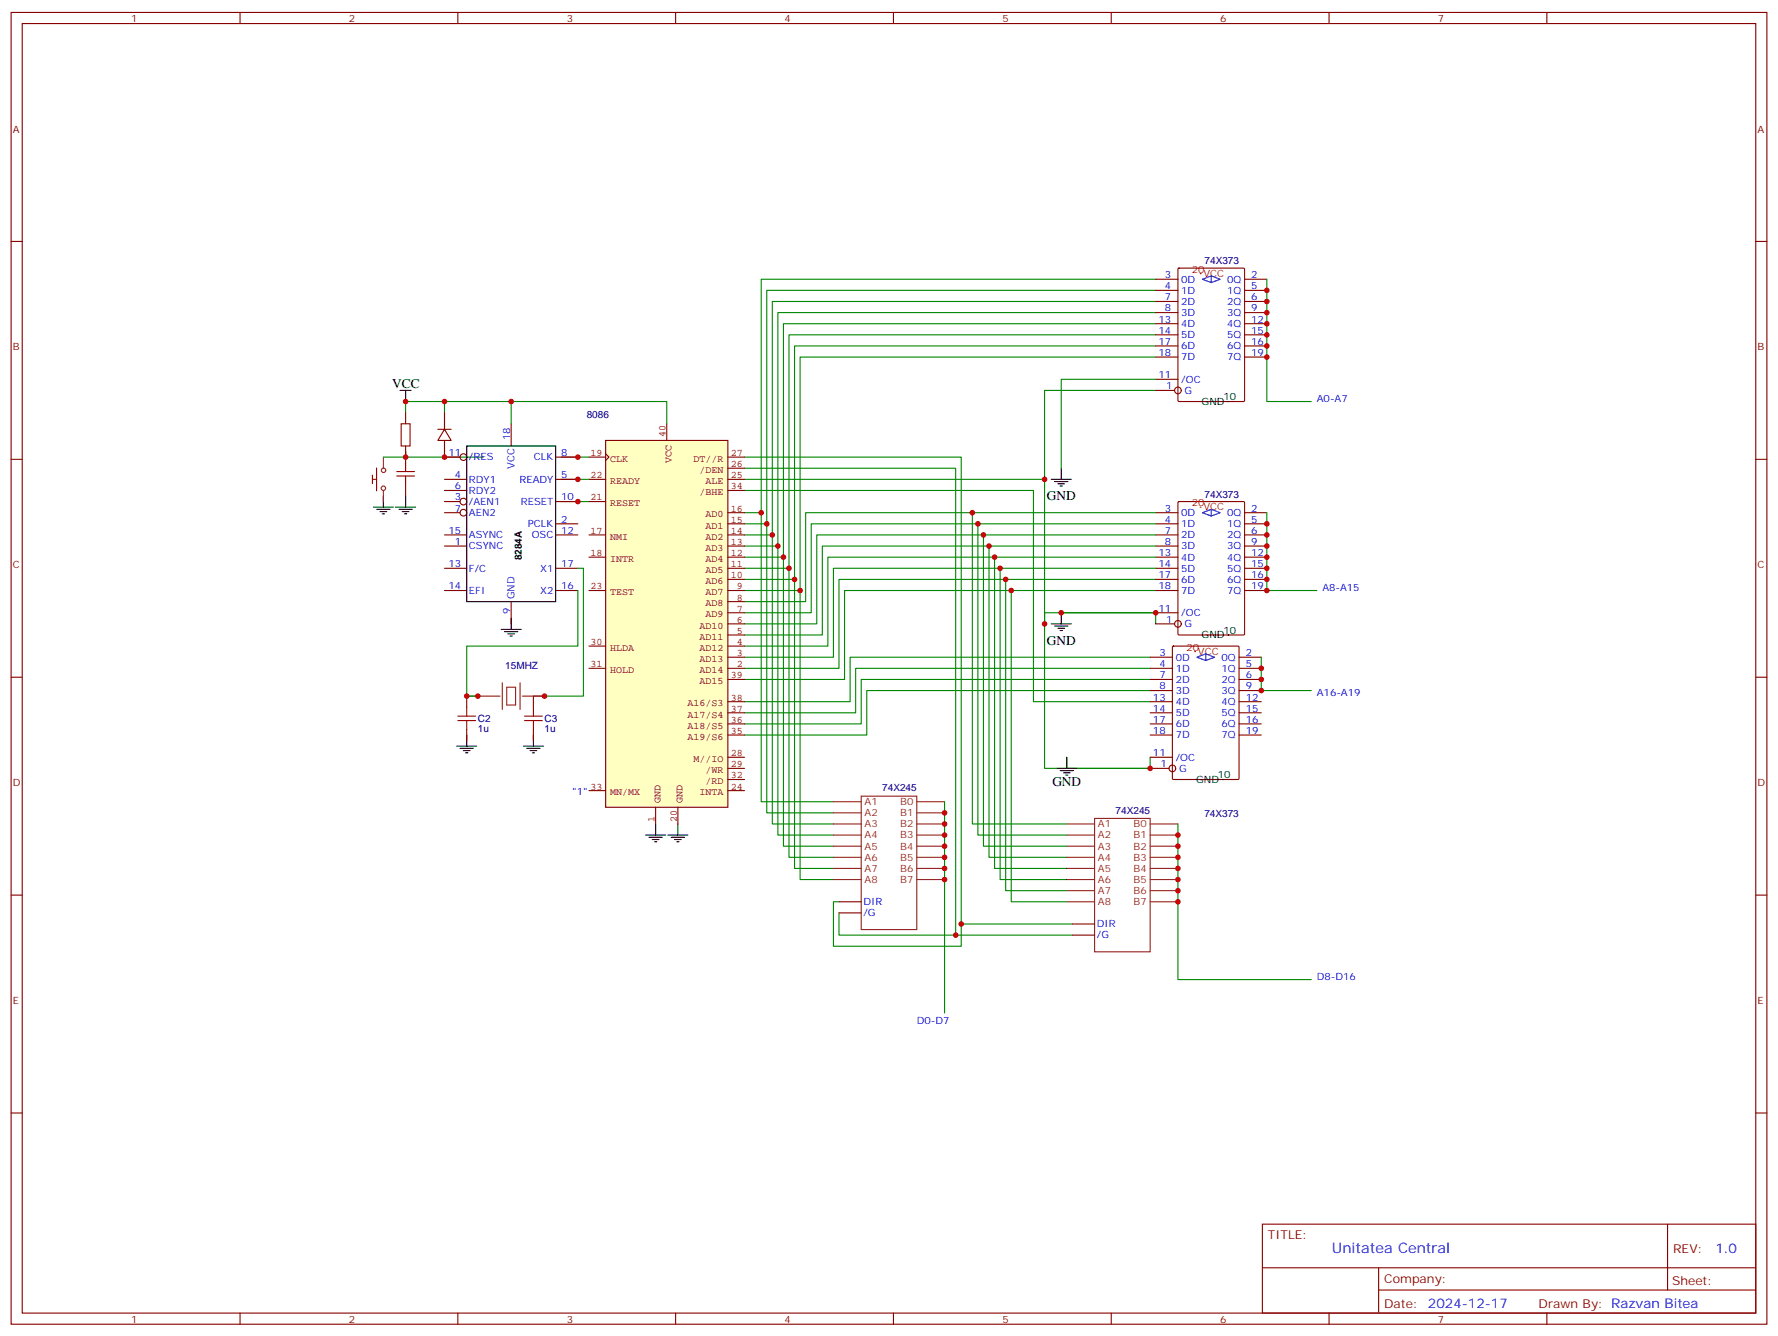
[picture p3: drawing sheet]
<svg xmlns="http://www.w3.org/2000/svg" width="564mm" height="424mm" viewBox="0 0 564 424" stroke-linecap="round" stroke-linejoin="round" font-family="sans-serif">
<g fill="none" stroke="#870000" stroke-width=".35">
<path d="M3.5 4h557.4v416.2h-557.4zM7.1 7.5h550.3v409.2h-550.3zM76.2 4v3.5M145.3 4v3.5M214.5 4v3.5M283.6 4v3.5M352.8 4v3.5M421.9 4v3.5M491.1 4v3.5M3.5 76.6h3.6M557.4 76.6h3.5M3.5 145.8h3.6"/>
<path d="M557.4 145.8h3.5M3.5 214.9h3.6M365.1 215.6h7.1M365.1 212.1h7.1M365.1 219.1h7.1M365.1 208.6h7.1M372.2 205.2l.3-.2h20.5l.3 .2v41.8l-.1 .3-20.7 .1-.3-.2zM393.3 212.1h7.1M393.3 219.1h7.1M393.3 208.6h7.1M557.4 214.9h3.5M365.1 226.2h7.1"/>
<path d="M365.1 222.7h7.1M365.1 233.3h7.1M393.3 226.2h7.1M393.3 222.7h7.1M393.3 233.3h7.1M3.5 284.1h3.6M266.3 286.2h7.1M266.3 289.7h7.1M340.4 293.2h7.1M340.4 296.8h7.1M557.4 284.1h3.5M3.5 353.2h3.6"/>
<path d="M557.4 353.2h3.5M400.8 388.5h156.6v28.2h-156.6zM529.4 388.5v20.9M76.2 416.7v3.5M145.3 416.7v3.5M214.5 416.7v3.5M283.6 416.7v3.5M352.8 416.7v3.5M400.8 402.3h156.5M421.9 416.7v3.5M437.7 409.4h119.6M437.7 402.3v14.1"/>
<path d="M491.1 416.7v3.5"/>
</g>
<g fill="none" stroke="#008700" stroke-width=".35">
<path d="M366.9 123.9h-35.3v119.9h33.5M236.4 148.6h67v148.2h37M236.4 145.1h68.8v148.1h35.2M236.4 155.6h91.7v67.1h37M236.4 152.1h95.2M241.7 162.7v91.7h22.9M243.4 166.2v91.8h21.2M245.2 169.8v91.7h19.4M246.9 173.3v91.7h17.7M248.7 176.8v91.7h15.9M308.7 162.7v98.8h30M310.4 166.2v98.8h28.3"/>
<path d="M312.2 169.8v98.7h26.5M314 173.3v98.8h24.7M315.7 176.8v98.8h23M250.5 180.3v91.8h14.1M252.2 183.9v91.7h12.4M254 187.4v91.7h10.6M317.5 180.3v98.8h21.2M319.3 183.9v98.7h19.4M321 187.4v98.8h17.7M331.6 198v-3.5h35.3v3.5M366.9 187.4h-98.8v28.2h-31.7M366.9 183.9h-100.6v28.2h-29.9"/>
<path d="M365.1 219.1h-89.9v14.2h-38.8M365.1 215.6h-91.7v14.1h-37M365.1 212.1h-93.5v14.1h-35.2M365.1 208.6h-95.2v14.1h-33.5M338.7 240.3v3.5h26.4v-3.5M266.3 286.2h-1.7v14.1h40.6v-7.1M266.3 289.7v7.1h37.1"/>
</g>
<g fill="none" stroke="#8c2424" stroke-width=".35">
<path d="M264.6 254.4h8.8M264.6 258h8.8M273.4 252.7h17.6v42.3h-17.6zM291 254.4h8.9M291 258h8.9M347.5 259.7h17.6v42.3h-17.6zM264.6 261.5h8.8M264.6 265h8.8M264.6 268.5h8.8M264.6 272.1h8.8M264.6 275.6h8.8M264.6 279.1h8.8"/>
<path d="M291 261.5h8.9M291 265h8.9M291 268.5h8.9M291 272.1h8.9M291 275.6h8.9M291 279.1h8.9M338.7 261.5h8.8M338.7 265h8.8M338.7 268.5h8.8M338.7 272.1h8.8M338.7 275.6h8.8M338.7 279.1h8.8"/>
<path d="M365.1 261.5h8.8M365.1 265h8.8M365.1 268.5h8.8M365.1 272.1h8.8M365.1 275.6h8.8M365.1 279.1h8.8M338.7 282.6h8.8M338.7 286.2h8.8M365.1 282.6h8.8M365.1 286.2h8.8"/>
</g>
<g fill="none" stroke="#000" stroke-width=".35">
<path d="M333.7 152.1h6.4M334.8 152.8h4.2M335.8 153.5h2.2M336.5 154.2h.8M336.9 148.6v3.5M333.7 198h6.4M334.8 198.7h4.2M335.8 199.4h2.2M336.9 194.5v3.5M336.5 200.1h.8M335.5 243.8h6.3M336.5 244.5h4.3"/>
<path d="M337.6 245.3h2.1M338.3 246h.7M338.7 240.3v3.5"/>
</g>
<circle cx="388.1" cy="247.4" r=".18" fill="#000"/>
<circle cx="379.2" cy="206.8" r=".18" fill="#f00"/>
<g fill="none" stroke="#870000" stroke-width=".35">
<path d="M374 159.3l.3-.1h20.5l.3 .1v41.9l-.2 .3h-20.6l-.3-.2zM366.9 169.8h7M366.9 166.2h7M366.9 173.3h7M366.9 176.8h7M366.9 162.7h7M395.1 166.2h7.1M395.1 173.3h7.1M395.1 176.8h7.1M395.1 162.7h7.1M366.9 180.3h7M366.9 187.4h7"/>
<path d="M395.1 180.3h7.1M395.1 187.4h7.1M393.3 215.6h7.1M365.1 229.7h7.1M393.3 229.7h7.1M365.1 243.8h6M365.1 240.3h7.1"/>
<circle cx="372.2" cy="243.8" r="1.06"/>
</g>
<path d="M382.8 207.5l2.8 1.1-2.8 1-2.9-1 2.9-1.1v2.1" fill="none" stroke="#00f" stroke-width=".35"/>
<circle cx="389.8" cy="201.5" r=".18" fill="#000"/>
<circle cx="381" cy="160.9" r=".18" fill="#f00"/>
<g fill="none" stroke="#870000" stroke-width=".35">
<path d="M162.3 134.5v7M141.1 159.2h4.9M141.1 152.1h7.1M141.1 155.6h7.1M141.1 145.1h4.9M176.4 159.2h7M176.4 152.1h7M176.4 145.1h7M141.1 169.8h7.1M141.1 173.3h7.1M141.1 162.7h4.9M176.4 169.8h7"/>
<path d="M176.4 166.2h7M395.1 169.8h7.1M141.1 180.3h7.1M141.1 187.4h7.1M162.3 190.9v7.1M176.4 180.3h7M176.4 187.4h7M366.9 183.9h7M366.9 198h6M366.9 194.5h7M395.1 183.9h7.1"/>
<circle cx="147.1" cy="145.1" r="1.06"/>
<circle cx="147.1" cy="159.2" r="1.06"/>
<circle cx="147.1" cy="162.7" r="1.06"/>
<circle cx="373.9" cy="198" r="1.06"/>
</g>
<path d="M384.5 161.6l2.8 1.1-2.8 1.1-2.8-1.1 2.8-1.1v2.2" fill="none" stroke="#00f" stroke-width=".35"/>
<g fill="none" stroke="#008700" stroke-width=".35">
<path d="M366.9 88.6h-125.2v74.1h-5.3M366.9 92.1h-123.5v74.1h-7M366.9 95.7h-121.7v74.1h-8.8M366.9 99.2h-120v74.1h-10.5M366.9 102.7h-118.2v74.1h-12.3M366.9 106.3h-116.4v74h-14.1M366.9 109.8h-114.7v74.1h-15.8M366.9 113.3h-112.9v74.1h-17.6M141.1 127.4v3.6M162.3 127.4v7.1M128.8 143.3v1.8h24.7M178.2 159.2h8.8"/>
<path d="M178.2 152.1h8.8M178.2 145.1h8.8M366.9 162.7h-111.1v28.2h-19.4M366.9 166.2h-109.4v28.3h-21.1M366.9 169.8h-107.6v28.2h-22.9M366.9 173.3h-105.8v28.2h-24.7M366.9 176.8h-104.1v28.2h-26.4M183.4 180.3h1.8v40.6h-15.9M183.4 187.4v17.6h-35.2v15.9h3.5h-3.5M366.9 180.3h-102.3v28.3h-28.2"/>
</g>
<g fill="none" stroke="#000" stroke-width=".35">
<path d="M148.2 141.5h28.2v49.4h-28.2zM159.1 199.7h6.4M162.3 196.2v3.5M160.2 200.4h4.2M161.2 201.2h2.1M161.9 201.9h.7M205 265h6.3M206 265.7h4.3M207.1 266.4h2.1M207.8 267.1h.7M208.1 261.5v3.5M212 265h6.4"/>
<path d="M213.1 265.7h4.2M214.1 266.4h2.2M214.8 267.1h.7M215.2 261.5v3.5"/>
</g>
<path d="M192.3 139.8h38.8v116.4h-38.8z" fill="#ffffc2" stroke="#850000" stroke-width=".35"/>
<g fill="none" stroke="#850000" stroke-width=".35">
<path d="M211.7 134.5v5.3M187 159.2h5.3M187 152.1h5.3M187 145.1h5.3M192.3 144l1 1.1-1 1M231.1 152.1h5.3M231.1 155.6h5.3M231.1 148.6h5.3M231.1 145.1h5.3M187 176.8h5.3M187 169.8h5.3M231.1 176.8h5.3"/>
<path d="M231.1 173.3h5.3M231.1 169.8h5.3M231.1 166.2h5.3M231.1 162.7h5.3M187 187.4h5.3M231.1 198h5.3M231.1 194.5h5.3M231.1 190.9h5.3M231.1 187.4h5.3M231.1 183.9h5.3M231.1 180.3h5.3M187 212.1h5.3"/>
<path d="M187 205h5.3M231.1 212.1h5.3M231.1 208.6h5.3M231.1 205h5.3M231.1 201.5h5.3M231.1 215.6h5.3M231.1 233.3h5.3M231.1 229.7h5.3M231.1 226.2h5.3M231.1 222.7h5.3M187 250.9h5.3M208.1 256.2v5.3"/>
<path d="M215.2 256.2v5.3M231.1 247.4h5.3M231.1 250.9h5.3M231.1 240.3h5.3M231.1 243.8h5.3"/>
</g>
<g fill="none" stroke="#000" stroke-width=".35">
<path d="M127 123.9h3.5M128.8 123.9v3.5M121.7 157.4v3.5M128.8 157.4v3.5M118.5 160.9h6.4M119.6 161.6h4.2M120.6 162.3h2.2M121.4 163.1h.7M125.6 160.9h6.3M126.6 161.6h4.3M127.7 162.3h2.1M128.4 163.1h.7"/>
<path d="M145 236.8h6.3M146 237.5h4.3M147.1 238.2h2.1M147.8 238.9h.7M148.2 233.3v3.5M166.2 236.8h6.3M167.2 237.5h4.2M168.3 238.2h2.1M169 238.9h.7M169.3 233.3v3.5"/>
</g>
<g fill="none" stroke="#a10000" stroke-width=".35">
<path d="M127.4 134.5h2.8v7h-2.8zM125.9 151.1h5.7M125.9 149.6h5.7M128.8 146.8v2.8M128.8 151.1v2.8M145.3 228.7h5.7M145.3 227.3h5.7M148.2 224.4v2.9M148.2 228.7v2.8M166.5 228.7h5.7M166.5 227.3h5.7M169.3 224.4v2.9"/>
<path d="M169.3 228.7v2.8"/>
</g>
<g fill="none" stroke="#870000" stroke-width=".35">
<path d="M366.9 95.7h7M366.9 92.1h7M366.9 99.2h7M366.9 88.6h7M374 85.3l.3-.2h20.5l.3 .2v41.8l-.2 .3h-20.6l-.3-.2zM395.1 92.1h7.1M395.1 99.2h7.1M395.1 88.6h7.1M366.9 106.3h7M366.9 102.7h7M366.9 113.3h7M395.1 106.3h7.1"/>
<path d="M395.1 102.7h7.1M395.1 113.3h7.1M128.8 131v3.5M139 136.2h4.2M141.1 136.2l2.1 3.6h-4.2zM141.1 131v5.2M141.1 139.8v5.3M128.8 141.5v5.3M128.8 153.9v3.5M148.2 220.9v3.5M148.2 231.5v3.5M169.3 220.9v3.5"/>
<path d="M169.3 231.5v3.5"/>
</g>
<path d="M118.2 150.8v2.7M118.3 152.1h1.3M119.5 148.5v7.3" fill="none" stroke="#900" stroke-width=".35"/>
<g fill="none" stroke="#8c2424" stroke-width=".35">
<path d="M121.7 145.1v3.5M121.7 155.6v3.6M159.5 216.7v8.4M160.9 218.1h2.8v5.6h-2.8zM165.1 216.7v8.4M151.7 220.9h7M165.8 220.9h7.1"/>
<circle cx="121.7" cy="154.9" r=".71"/>
<circle cx="121.8" cy="149.3" r=".71"/>
</g>
<path d="M128.8 131v-3.6h82.9v7.1M121.7 145.1h7.1M336.9 194.5h30M299.9 254.4v67.1" fill="none" stroke="#008700" stroke-width=".35"/>
<circle cx="389.8" cy="127.4" r=".18" fill="#000"/>
<circle cx="381" cy="86.9" r=".18" fill="#f00"/>
<g fill="none" stroke="#870000" stroke-width=".35">
<path d="M395.1 95.7h7.1M366.9 109.8h7M395.1 109.8h7.1M366.9 123.9h6M366.9 120.4h7"/>
<circle cx="373.9" cy="123.9" r="1.06"/>
</g>
<path d="M384.5 87.6l2.8 1-2.8 1.1-2.8-1.1 2.8-1v2.1" fill="none" stroke="#00f" stroke-width=".35"/>
<path d="M402.2 88.6v38.8h14.1M366.9 120.4h-30v28.2M402.2 162.7v24.7h15.8M400.4 208.6v10.5h15.9M373.9 261.5v49.4h42.4" fill="none" stroke="#008700" stroke-width=".35"/>
<g fill="#c00">
<circle cx="241.7" cy="162.7" r=".88"/>
<circle cx="243.4" cy="166.2" r=".88"/>
<circle cx="245.2" cy="169.8" r=".88"/>
<circle cx="246.9" cy="173.3" r=".88"/>
<circle cx="248.7" cy="176.8" r=".88"/>
<circle cx="250.5" cy="180.3" r=".88"/>
<circle cx="252.2" cy="183.9" r=".88"/>
<circle cx="254" cy="187.4" r=".88"/>
<circle cx="305.2" cy="293.2" r=".88"/>
<circle cx="303.4" cy="296.8" r=".88"/>
<circle cx="331.6" cy="152.1" r=".88"/>
<circle cx="331.6" cy="198" r=".88"/>
<circle cx="183.4" cy="145.1" r=".88"/>
<circle cx="183.4" cy="152.1" r=".88"/>
<circle cx="183.4" cy="159.2" r=".88"/>
<circle cx="141.1" cy="145.1" r=".88"/>
<circle cx="141.1" cy="127.4" r=".88"/>
<circle cx="162.3" cy="127.4" r=".88"/>
<circle cx="128.8" cy="127.4" r=".88"/>
<circle cx="128.8" cy="145.1" r=".88"/>
<circle cx="148.2" cy="220.9" r=".88"/>
<circle cx="151.7" cy="220.9" r=".88"/>
<circle cx="172.9" cy="220.9" r=".88"/>
<circle cx="299.9" cy="279.1" r=".88"/>
<circle cx="299.9" cy="275.6" r=".88"/>
<circle cx="299.9" cy="272.1" r=".88"/>
<circle cx="299.9" cy="268.5" r=".88"/>
<circle cx="299.9" cy="265" r=".88"/>
<circle cx="299.9" cy="261.5" r=".88"/>
<circle cx="299.9" cy="258" r=".88"/>
<circle cx="402.2" cy="92.1" r=".88"/>
<circle cx="402.2" cy="99.2" r=".88"/>
<circle cx="402.2" cy="106.3" r=".88"/>
<circle cx="402.2" cy="102.7" r=".88"/>
<circle cx="402.2" cy="113.3" r=".88"/>
<circle cx="402.2" cy="95.7" r=".88"/>
<circle cx="402.2" cy="109.8" r=".88"/>
<circle cx="400.4" cy="215.6" r=".88"/>
<circle cx="400.4" cy="219.1" r=".88"/>
<circle cx="400.4" cy="212.1" r=".88"/>
<circle cx="336.9" cy="194.5" r=".88"/>
<circle cx="312.2" cy="169.8" r=".88"/>
<circle cx="314" cy="173.3" r=".88"/>
<circle cx="308.7" cy="162.7" r=".88"/>
<circle cx="321" cy="187.4" r=".88"/>
<circle cx="317.5" cy="180.3" r=".88"/>
<circle cx="402.2" cy="166.2" r=".88"/>
<circle cx="402.2" cy="173.3" r=".88"/>
<circle cx="402.2" cy="180.3" r=".88"/>
<circle cx="402.2" cy="176.8" r=".88"/>
<circle cx="402.2" cy="169.8" r=".88"/>
<circle cx="315.7" cy="176.8" r=".88"/>
<circle cx="310.4" cy="166.2" r=".88"/>
<circle cx="319.3" cy="183.9" r=".88"/>
<circle cx="366.9" cy="194.5" r=".88"/>
<circle cx="402.2" cy="187.4" r=".88"/>
<circle cx="402.2" cy="183.9" r=".88"/>
<circle cx="365.1" cy="243.8" r=".88"/>
<circle cx="373.9" cy="286.2" r=".88"/>
<circle cx="373.9" cy="282.6" r=".88"/>
<circle cx="373.9" cy="279.1" r=".88"/>
<circle cx="373.9" cy="275.6" r=".88"/>
<circle cx="373.9" cy="272.1" r=".88"/>
<circle cx="373.9" cy="268.5" r=".88"/>
<circle cx="373.9" cy="265" r=".88"/>
</g>
<text font-size="4.6" fill="#00f" x="422.8" y="397.5">Unitatea Central</text>
<g font-size="4.2">
<text x="124.5" y="123.2">VCC</text>
<text x="332.3" y="158.8">GND</text>
<text x="332.3" y="204.7">GND</text>
<text x="334.1" y="249.5">GND</text>
</g>
<g font-size="4.2" fill="#00f">
<text x="544.6" y="397.7">1.0</text>
<text x="453.3" y="414.9">2024-12-17</text>
</g>
<g font-size="3.9" fill="#800">
<text x="402.5" y="393.1">TITLE:</text>
<text x="531.1" y="397.7">REV:</text>
<text x="439.4" y="407.3">Company:</text>
<text x="530.8" y="407.9">Sheet:</text>
<text x="439.4" y="414.9">Date:</text>
<text x="488.5" y="415">Drawn By: Razvan Bitea</text>
</g>
<g font-size="3.2" fill="#800">
<text x="41.6" y="6.9">1</text>
<text x="110.8" y="6.9">2</text>
<text x="179.9" y="6.9">3</text>
<text x="249.1" y="6.9">4</text>
<text x="318.2" y="6.9">5</text>
<text x="387.3" y="6.9">6</text>
<text x="456.5" y="6.9">7</text>
<text x="4.1" y="42.1">A</text>
<text x="557.9" y="42.1">A</text>
<text x="4.1" y="111.2">B</text>
<text x="557.9" y="111.2">B</text>
<text x="4.1" y="180.3">C</text>
<text x="557.9" y="180.3">C</text>
<text x="4.1" y="249.5">D</text>
<text x="557.9" y="249.5">D</text>
<text x="4.1" y="318.6">E</text>
<text x="557.9" y="318.6">E</text>
<text x="41.6" y="419.7">1</text>
<text x="110.8" y="419.7">2</text>
<text x="179.9" y="419.7">3</text>
<text x="249.1" y="419.7">4</text>
<text x="318.2" y="419.7">5</text>
<text x="387.3" y="419.7">6</text>
<text x="456.5" y="419.7">7</text>
</g>
<g font-size="3.2" fill="#000080">
<text x="382.4" y="83.9">74X373</text>
<text x="186.3" y="132.7">8086</text>
<text x="382.4" y="158">74X373</text>
<text x="160.4" y="212.4">15MHZ</text>
<text x="151.7" y="232.3">1u</text>
<text x="151.7" y="229.1">C2</text>
<text x="172.9" y="232.3">1u</text>
<text x="172.9" y="229.1">C3</text>
<text x="280.1" y="251.1">74X245</text>
<text x="354.2" y="258.2">74X245</text>
<text x="382.4" y="259.2">74X373</text>
</g>
<g font-size="3.2" fill="#00f">
<text x="369.8" y="88.3">3</text>
<text x="375" y="89.7">0D</text>
<text x="389.5" y="89.7">0Q</text>
<text x="397.2" y="88.3">2</text>
<text x="369.8" y="95.3">7</text>
<text x="369.8" y="91.8">4</text>
<text x="375" y="93.2">1D</text>
<text x="389.5" y="93.2">1Q</text>
<text x="397.2" y="91.8">5</text>
<text x="397.2" y="95.3">6</text>
<text x="369.8" y="98.8">8</text>
<text x="375" y="96.7">2D</text>
<text x="375" y="100.3">3D</text>
<text x="389.5" y="100.3">3Q</text>
<text x="389.5" y="96.7">2Q</text>
<text x="397.2" y="98.8">9</text>
<text x="367.8" y="105.9">14</text>
<text x="367.8" y="102.4">13</text>
<text x="375" y="107.3">5D</text>
<text x="375" y="103.8">4D</text>
<text x="389.5" y="107.3">5Q</text>
<text x="389.5" y="103.8">4Q</text>
<text x="397.2" y="105.9">15</text>
<text x="397.2" y="102.4">12</text>
<text x="367.8" y="113">18</text>
<text x="367.8" y="109.4">17</text>
<text x="375" y="110.8">6D</text>
<text x="389.5" y="110.8">6Q</text>
<text x="397.2" y="113">19</text>
<text x="397.2" y="109.4">16</text>
<text x="375" y="114.4">7D</text>
<text x="389.5" y="114.4">7Q</text>
<text x="367.8" y="120">11</text>
<text x="370.2" y="123.5">1</text>
<text x="375" y="121.4">/OC</text>
<text x="376.1" y="125">G</text>
<text x="418" y="127.4">A0-A7</text>
<text x="161.9" y="139.8" transform="rotate(-90 161.9 139.8)">18</text>
<text x="142.4" y="144.7">11</text>
<text x="148.9" y="146.1">/RES</text>
<text x="163.3" y="148.8" transform="rotate(-90 163.3 148.8)">VCC</text>
<text x="169.5" y="146.1">CLK</text>
<text x="178.2" y="144.7">8</text>
<text x="144.4" y="151.8">4</text>
<text x="144.4" y="155.3">6</text>
<text x="148.9" y="153.2">RDY1</text>
<text x="164.9" y="153.2">READY</text>
<text x="178.2" y="151.8">5</text>
<text x="144.4" y="158.8">3</text>
<text x="148.9" y="160.2">/AEN1</text>
<text x="148.9" y="156.7">RDY2</text>
<text x="165.3" y="160.2">RESET</text>
<text x="178.2" y="158.8">10</text>
<text x="144.4" y="162.3">7</text>
<text x="148.9" y="163.8">AEN2</text>
<text x="167.6" y="167.3">PCLK</text>
<text x="178.2" y="165.9">2</text>
<text x="369.8" y="162.3">3</text>
<text x="369.8" y="165.9">4</text>
<text x="375" y="163.8">0D</text>
<text x="375" y="167.3">1D</text>
<text x="389.5" y="167.3">1Q</text>
<text x="389.5" y="163.8">0Q</text>
<text x="397.2" y="165.9">5</text>
<text x="397.2" y="162.3">2</text>
<text x="142.4" y="169.4">15</text>
<text x="144.4" y="172.9">1</text>
<text x="148.9" y="170.8">ASYNC</text>
<text x="168.8" y="170.8">OSC</text>
<text x="178.2" y="169.4">12</text>
<text x="369.8" y="169.4">7</text>
<text x="369.8" y="172.9">8</text>
<text x="375" y="170.8">2D</text>
<text x="389.5" y="170.8">2Q</text>
<text x="397.2" y="172.9">9</text>
<text x="397.2" y="169.4">6</text>
<text x="142.4" y="180">13</text>
<text x="148.9" y="174.3">CSYNC</text>
<text x="178.2" y="180">17</text>
<text x="367.8" y="180">14</text>
<text x="367.8" y="176.5">13</text>
<text x="375" y="174.3">3D</text>
<text x="375" y="177.9">4D</text>
<text x="389.5" y="174.3">3Q</text>
<text x="389.5" y="177.9">4Q</text>
<text x="397.2" y="180">15</text>
<text x="397.2" y="176.5">12</text>
<text x="148.9" y="181.4">F/C</text>
<text x="171.5" y="181.4">X1</text>
<text x="367.8" y="183.5">17</text>
<text x="375" y="181.4">5D</text>
<text x="375" y="184.9">6D</text>
<text x="389.5" y="181.4">5Q</text>
<text x="389.5" y="184.9">6Q</text>
<text x="397.2" y="183.5">16</text>
<text x="142.4" y="187">14</text>
<text x="148.9" y="188.5">EFI</text>
<text x="163.3" y="190.2" transform="rotate(-90 163.3 190.2)">GND</text>
<text x="171.5" y="188.5">X2</text>
<text x="178.2" y="187">16</text>
<text x="367.8" y="187">18</text>
<text x="375" y="188.5">7D</text>
<text x="389.5" y="188.5">7Q</text>
<text x="397.2" y="187">19</text>
<text x="419.8" y="187.4">A8-A15</text>
<text x="161.9" y="194.7" transform="rotate(-90 161.9 194.7)">9</text>
<text x="367.8" y="194.1">11</text>
<text x="370.2" y="197.6">1</text>
<text x="375" y="195.5">/OC</text>
<text x="376.1" y="199">G</text>
<text x="368" y="208.2">3</text>
<text x="373.2" y="209.6">0D</text>
<text x="387.8" y="209.6">0Q</text>
<text x="395.5" y="208.2">2</text>
<text x="368" y="215.3">7</text>
<text x="368" y="211.7">4</text>
<text x="373.2" y="213.1">1D</text>
<text x="387.8" y="213.1">1Q</text>
<text x="395.5" y="211.7">5</text>
<text x="395.5" y="215.3">6</text>
<text x="368" y="218.8">8</text>
<text x="373.2" y="216.7">2D</text>
<text x="373.2" y="220.2">3D</text>
<text x="387.8" y="220.2">3Q</text>
<text x="387.8" y="216.7">2Q</text>
<text x="395.5" y="218.8">9</text>
<text x="418" y="220.9">A16-A19</text>
<text x="366" y="225.8">14</text>
<text x="366" y="222.3">13</text>
<text x="373.2" y="227.3">5D</text>
<text x="373.2" y="223.7">4D</text>
<text x="387.8" y="227.3">5Q</text>
<text x="387.8" y="223.7">4Q</text>
<text x="395.5" y="225.8">15</text>
<text x="395.5" y="222.3">12</text>
<text x="366" y="232.9">18</text>
<text x="366" y="229.4">17</text>
<text x="373.2" y="230.8">6D</text>
<text x="387.8" y="230.8">6Q</text>
<text x="395.5" y="232.9">19</text>
<text x="395.5" y="229.4">16</text>
<text x="366" y="240">11</text>
<text x="373.2" y="234.3">7D</text>
<text x="387.8" y="234.3">7Q</text>
<text x="368.4" y="243.5">1</text>
<text x="373.2" y="241.4">/OC</text>
<text x="374.3" y="244.9">G</text>
<text x="181.7" y="252.3">&quot;1&quot;</text>
<text x="274.1" y="287.2">DIR</text>
<text x="274.1" y="290.8">/G</text>
<text x="348.2" y="294.3">DIR</text>
<text x="348.2" y="297.8">/G</text>
<text x="418" y="310.9">D8-D16</text>
<text x="291" y="325">D0-D7</text>
</g>
<g font-size="3.2" fill="#f00">
<text x="378.4" y="86.5">20</text>
<text x="382.1" y="87.9">VCC</text>
<text x="378.4" y="160.6">20</text>
<text x="382.1" y="162">VCC</text>
<text x="376.6" y="206.4">20</text>
<text x="380.3" y="207.9">VCC</text>
</g>
<g font-size="3.2">
<text x="381.5" y="128.5">GND</text>
<text x="388.4" y="127.1">10</text>
<text x="165.7" y="177.8" transform="rotate(-90 165.7 177.8)">8284A</text>
<text x="381.5" y="202.6">GND</text>
<text x="388.4" y="201.2">10</text>
<text x="379.7" y="248.4">GND</text>
<text x="386.6" y="247">10</text>
</g>
<g font-size="3.2" fill="#840000">
<text x="211.3" y="138.8" transform="rotate(-90 211.3 138.8)">40</text>
<text x="187.5" y="144.7">19</text>
<text x="193.7" y="146.6">CLK</text>
<text x="213.2" y="146.9" transform="rotate(-90 213.2 146.9)">VCC</text>
<text x="220.1" y="146.6">DT//R</text>
<text x="232" y="148.2">26</text>
<text x="232" y="144.7">27</text>
<text x="187.5" y="151.8">22</text>
<text x="193.7" y="153.6">READY</text>
<text x="222" y="150.1">/DEN</text>
<text x="223.9" y="153.6">ALE</text>
<text x="232" y="155.3">34</text>
<text x="232" y="151.8">25</text>
<text x="187.5" y="158.8">21</text>
<text x="193.7" y="160.7">RESET</text>
<text x="222" y="157.1">/BHE</text>
<text x="223.9" y="167.7">AD1</text>
<text x="223.9" y="164.2">AD0</text>
<text x="232" y="165.9">15</text>
<text x="232" y="162.3">16</text>
<text x="187.5" y="169.4">17</text>
<text x="193.7" y="171.3">NMI</text>
<text x="223.9" y="171.3">AD2</text>
<text x="232" y="172.9">13</text>
<text x="232" y="169.4">14</text>
<text x="187.5" y="176.5">18</text>
<text x="193.7" y="178.3">INTR</text>
<text x="223.9" y="178.3">AD4</text>
<text x="223.9" y="174.8">AD3</text>
<text x="232" y="180">11</text>
<text x="232" y="176.5">12</text>
<text x="223.9" y="185.4">AD6</text>
<text x="223.9" y="181.8">AD5</text>
<text x="232" y="183.5">10</text>
<text x="187.5" y="187">23</text>
<text x="193.7" y="188.9">TEST</text>
<text x="223.9" y="188.9">AD7</text>
<text x="233.9" y="190.6">8</text>
<text x="233.9" y="187">9</text>
<text x="223.9" y="196">AD9</text>
<text x="223.9" y="192.4">AD8</text>
<text x="233.9" y="197.6">6</text>
<text x="233.9" y="194.1">7</text>
<text x="222" y="203">AD11</text>
<text x="222" y="199.5">AD10</text>
<text x="233.9" y="201.2">5</text>
<text x="187.5" y="204.7">30</text>
<text x="193.7" y="206.5">HLDA</text>
<text x="222" y="206.5">AD12</text>
<text x="233.9" y="208.2">3</text>
<text x="233.9" y="204.7">4</text>
<text x="187.5" y="211.7">31</text>
<text x="193.7" y="213.6">HOLD</text>
<text x="222" y="213.6">AD14</text>
<text x="222" y="210.1">AD13</text>
<text x="232" y="215.3">39</text>
<text x="233.9" y="211.7">2</text>
<text x="222" y="217.1">AD15</text>
<text x="218.2" y="227.7">A17/S4</text>
<text x="218.2" y="224.2">A16/S3</text>
<text x="232" y="225.8">37</text>
<text x="232" y="222.3">38</text>
<text x="218.2" y="231.2">A18/S5</text>
<text x="232" y="232.9">35</text>
<text x="232" y="229.4">36</text>
<text x="218.2" y="234.8">A19/S6</text>
<text x="232" y="240">28</text>
<text x="220.1" y="241.8">M//IO</text>
<text x="223.9" y="245.3">/WR</text>
<text x="232" y="243.5">29</text>
<text x="187.5" y="250.5">33</text>
<text x="223.9" y="248.9">/RD</text>
<text x="232" y="247">32</text>
<text x="232" y="250.5">24</text>
<text x="193.7" y="252.4">MN/MX</text>
<text x="209.6" y="254.8" transform="rotate(-90 209.6 254.8)">GND</text>
<text x="216.7" y="254.8" transform="rotate(-90 216.7 254.8)">GND</text>
<text x="222" y="252.4">INTA</text>
<text x="207.8" y="260.9" transform="rotate(-90 207.8 260.9)">1</text>
<text x="214.8" y="260.9" transform="rotate(-90 214.8 260.9)">20</text>
</g>
<g font-size="3.2" fill="#8d2323">
<text x="274.5" y="255.5">A1</text>
<text x="285.8" y="255.5">B0</text>
<text x="274.5" y="259">A2</text>
<text x="274.5" y="262.5">A3</text>
<text x="285.8" y="262.5">B2</text>
<text x="285.8" y="259">B1</text>
<text x="348.5" y="262.5">A1</text>
<text x="359.9" y="262.5">B0</text>
<text x="274.5" y="266.1">A4</text>
<text x="274.5" y="269.6">A5</text>
<text x="285.8" y="269.6">B4</text>
<text x="285.8" y="266.1">B3</text>
<text x="348.5" y="266.1">A2</text>
<text x="348.5" y="269.6">A3</text>
<text x="359.9" y="269.6">B2</text>
<text x="359.9" y="266.1">B1</text>
<text x="274.5" y="273.1">A6</text>
<text x="285.8" y="273.1">B5</text>
<text x="348.5" y="273.1">A4</text>
<text x="359.9" y="273.1">B3</text>
<text x="274.5" y="276.6">A7</text>
<text x="274.5" y="280.2">A8</text>
<text x="285.8" y="280.2">B7</text>
<text x="285.8" y="276.6">B6</text>
<text x="348.5" y="276.6">A5</text>
<text x="348.5" y="280.2">A6</text>
<text x="359.9" y="280.2">B5</text>
<text x="359.9" y="276.6">B4</text>
<text x="348.5" y="283.7">A7</text>
<text x="348.5" y="287.2">A8</text>
<text x="359.9" y="287.2">B7</text>
<text x="359.9" y="283.7">B6</text>
</g>
</svg>
